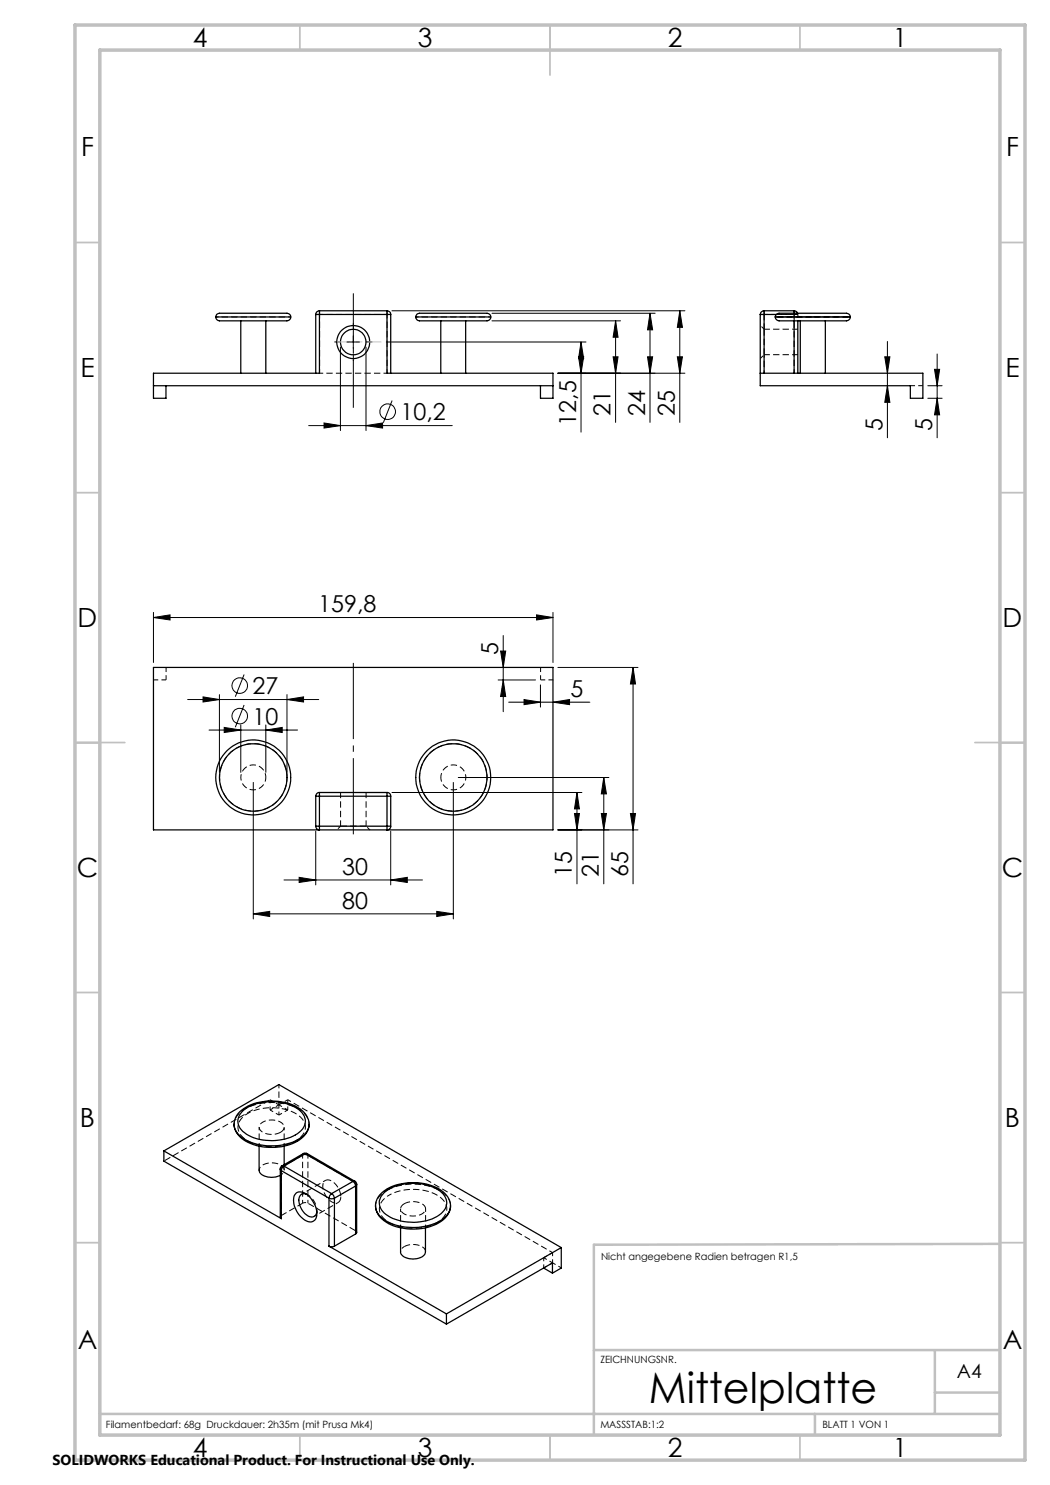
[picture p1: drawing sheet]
<svg xmlns="http://www.w3.org/2000/svg" width="210mm" height="297mm" viewBox="0 0 210 297" stroke-linecap="round" stroke-linejoin="round" font-family="sans-serif">
<g fill="none" stroke="#000" stroke-width=".2" stroke-dasharray="1.3 .6" stroke-dashoffset=".4" stroke-linecap="butt">
<path d="M63.9 62.9h-.7M63.9 62.9v-.8M77.4 62.9v-.8M78.2 62.9h-.8M152.8 62.9h-.7M152.8 62.1v.8M158.8 62.9h.8M158.8 62.1v.8M159.6 62.9h-.8M53.2 155.5a2.5 2.5 0 0 0-3.7-2.3 2.5 2.5 0 0 0-.3 4.3 2.5 2.5 0 0 0 3.9-1.6l.1-.4M57.4 155.5a6.7 6.7 0 0 1-9.9 5.9 6.7 6.7 0 0 1-.6-11.5 6.7 6.7 0 0 1 10.5 4.9v.7M83.9 155.5a6.8 6.8 0 0 1 10-6 6.8 6.8 0 0 1 .5 11.6 6.8 6.8 0 0 1-10.5-5v-.6"/>
<path d="M88.2 155.5a2.5 2.5 0 0 0 3.6 2.2 2.5 2.5 0 0 0 .3-4.2 2.5 2.5 0 0 0-3.9 1.6v.4M63.4 242.4a3.8 3.8 0 0 0-2.1-3.6"/>
</g>
<path d="M63.9 74.6v-11.7M77.4 62.9v11.7M152.1 71.7l.7-.8M152.8 62.9h6M152.8 65.8l-.7-.7M158.8 62.9v11.7M68.1 165.2l-.7 .8M74 166l-.8-.8M55.8 216.9v4.1M56.8 234v-1.1M110.5 250.5l-52.9-30.5" fill="none" stroke="#000" stroke-width=".2" stroke-dasharray="1.3 .6" stroke-dashoffset=".5" stroke-linecap="butt"/>
<g fill="none" stroke="#000" stroke-width=".2" stroke-dasharray="1.3 .6" stroke-dashoffset=".6" stroke-linecap="butt">
<path d="M63.9 62.9h13.5M77.4 74.6h-13.5M159.6 62.9v1.2M57.6 220l-1.8 1M54 222v-2M54 222l1.8-1M55.8 223v-2M55.8 223l-1.8-1M55.8 221l-1.8-1M55.8 221l1.8 1M56.1 235.1a1.14 1.14 0 0 0 .7-1.3 1.14 1.14 0 0 0-1-1 3.4 3.4 0 0 0-3.8 .8l-.2 .4M57.6 222l-1.8 1"/>
<path d="M57.6 222v-2M60.5 231.1v9.5M61.6 231.1l-.5-.2-.6 .2M71.1 236.6v9.6M56.3 243.1v-9.6M60.5 240.6l.6-.1 .5 .1M61.6 240.6v-9.5M108.7 253.6v-2.1M108.7 253.6l1.8-1M108.7 251.5l1.8-1M110.5 252.6l-1.8-1.1M110.5 252.6l1.8 1"/>
<path d="M110.5 252.6v-2.1"/>
</g>
<path d="M43.2 63.4h15M83.2 63.4h15M59.1 228.2a10.1 10.1 0 0 1-10.5-.7 2.69 2.69 0 0 1 .5-4.5 10 10 0 0 1 11 .4 2.69 2.69 0 0 1-.6 4.5l-.4 .3M77.8 239a10.1 10.1 0 0 1 10.6 .7 2.69 2.69 0 0 1-.6 4.5 10 10 0 0 1-10.9-.4 2.69 2.69 0 0 1 .5-4.5l.4-.3" fill="none" stroke="#000" stroke-width=".2" stroke-dasharray="1.3 .6" stroke-dashoffset=".8" stroke-linecap="butt"/>
<g fill="none" stroke="#000" stroke-width=".25">
<path d="M30.7 77.1h79.9M43.1 63.4a.93 .93 0 0 0 1.3 .8h8.4a20.7 20.7 0 0 0 5-.2l.3-.3v-.3M43.1 63.4a.93 .93 0 0 1 1.3-.8h8.4a20.7 20.7 0 0 1 5 .2l.3 .3v.3M43.1 63.4h15M48.2 64.2v10.4M53.2 64.2v10.4M63.1 62.9h.8M63.1 62.9v11.7M63.9 62.2v.7M63.9 62.2a.72 .72 0 0 0-.8 .7M63.9 62.9v11.7h-33.2v5.1h2.5v-2.6M63.9 62.9h13.5"/>
<path d="M63.9 62.2h13.5M77.4 62.2v.7M77.4 62.9h.7M77.4 62.2a.72 .72 0 0 1 .7 .7M77.4 62.9v11.7h33.2v5.1h-2.5v-2.6M78.1 62.9v11.7M83.1 63.4a.93 .93 0 0 1 1.3-.8h8.5a20.7 20.7 0 0 1 4.9 .2l.3 .3v.3M83.1 63.4a.93 .93 0 0 0 1.3 .8h8.5a20.7 20.7 0 0 0 4.9-.2l.3-.3v-.3M83.1 63.4h15M88.2 64.2v10.4M93.1 64.2v10.4M152 62.9h.8"/>
<path d="M152 62.9v14.2h30.1v2.6h2.5v-5.1h-32.6M152.8 62.2v.7M152.8 62.2a.78 .78 0 0 0-.8 .7M152.8 62.9h2.5M152.8 62.2h6M152.8 62.9v11.7M155 63.4a1.02 1.02 0 0 0 1.4 .8h12.7a.83 .83 0 0 0 1-.8M155 63.4a1.03 1.03 0 0 1 1.4-.8h12.7a.83 .83 0 0 1 1 .8M155 63.4h15.1M158.8 62.2l.5 .2 .2 .2M158.8 62.2v.4M158.8 64.2v10.4"/>
<path d="M159.6 64.2v10.4M160.1 64.2v10.4M165.1 64.2v10.4M30.7 133.5h79.9v32.5h-79.9zM63.1 159.2h.8M63.1 159.2v6M63.9 158.5v.7M63.9 158.5a.72 .72 0 0 0-.8 .7M63.9 159.2v6M63.9 158.5h13.5M63.9 159.2h13.5M77.4 159.2h.7"/>
<path d="M77.4 158.5v.7M77.4 158.5a.72 .72 0 0 1 .7 .7M77.4 159.2v6M78.1 159.2v6M63.1 165.2h.8M63.1 165.2a.67 .67 0 0 0 .8 .7v-.7M63.9 165.2h13.5M77.4 165.2h.7M77.4 165.2v.7a.55 .55 0 0 0 .6-.1 .55 .55 0 0 0 .1-.6M32.8 230.2v2l56.5 32.6M32.8 230.2l23.5 13.5M32.8 230.2l23-13.3 56.5 32.6"/>
<path d="M46.8 224.9a4.2 4.2 0 0 1 2.9-3.7 11.3 11.3 0 0 1 10.4 .6 3.8 3.8 0 0 1 1.7 3.1M46.8 224.9a4.6 4.6 0 0 0 3.4 3.8 10.8 10.8 0 0 0 10.3-1.2l.9-1.1 .3-.8 .1-.7M46.8 224.9a3.8 3.8 0 0 0 2.4 3.1 11.6 11.6 0 0 0 10.9-.4 3.5 3.5 0 0 0 1.7-2.7M48.4 222.4a9.6 9.6 0 0 1 8.9-1.7 4.8 4.8 0 0 1 3.8 3.2 3.4 3.4 0 0 1-2.5 3.3 10.1 10.1 0 0 1-10.1-.9 2.59 2.59 0 0 1-.1-3.9zM51.8 229.2v4.8a1.76 1.76 0 0 0 1.8 1.4h1.5l1-.3M56.1 233.8v9.7l.2 .2M56.1 233.8l.2 .3M56.3 234.1v9.6M56.3 234.1l9.5 5.5M56.4 233.2l-.3 .3v.3M56.4 233.2h.4M56.8 233.2l-.4 .4-.1 .5"/>
<path d="M56.8 233.2l9.5 5.5M56.8 229.2v3.7M59.2 238.6a2.28 2.28 0 0 1 2.9 1 4 4 0 0 1 .9 4.3 1.86 1.86 0 0 1-2.7-.5 4.4 4.4 0 0 1-1.4-4.3zM60.7 230.7h.7M60.7 230.7h.3M60.7 230.7l-4.3 2.5M61 230.7l-4.2 2.5M61 230.7l9.6 5.6M61.3 238.9a1.07 1.07 0 0 0-1.1 0 1.07 1.07 0 0 0-.4 1.1 3.6 3.6 0 0 0 2.6 3.4l.6-.3 .4-.7M61.4 230.7h-.4M61.4 230.7l9.5 5.6M65.8 239.6l.5 .2 .6-.2"/>
<path d="M65.8 239.6v9.6M66.3 238.7l-.3 .4-.2 .5M66.3 238.7l.4 .4 .2 .5M66.9 239.6v9.6M70.6 236.3l.3 .2 .2 .7M70.6 236.3l-4.3 2.4M70.9 236.3l.3 .1 .1 .5M70.9 236.3h-.3M71.1 237.2l-4.2 2.4M71.1 237.2v9.6M71.3 236.9v9.7l-.2 .2M71.3 236.9l-.2 .3"/>
<path d="M76 238.9a9.8 9.8 0 0 1 9-2.2 6.3 6.3 0 0 1 4.9 3.4 3.5 3.5 0 0 1-1.7 4.2 11 11 0 0 1-11.3-.1 3.4 3.4 0 0 1-.9-5.3zM76.7 238.7a9.6 9.6 0 0 1 8.8-1.6 4.6 4.6 0 0 1 3.8 3.2 3.4 3.4 0 0 1-2.4 3.3 10.1 10.1 0 0 1-10.1-1 2.59 2.59 0 0 1-.1-3.9zM65.8 249.2l.5 .2 .6-.2M65.8 249.2l23.5 13.6M71.1 246.8l-4.2 2.4M75.1 241.2a3.8 3.8 0 0 0 2.4 3.2 11.6 11.6 0 0 0 10.9-.5 3.5 3.5 0 0 0 1.7-2.7M80.1 245.6v4.8a2.14 2.14 0 0 0 2.5 1.4 2.15 2.15 0 0 0 2.5-1.4v-4.8M108.7 253.6h.1M108.7 253.6l1.8 1M110.5 254.6v-2l-21.2 12.2M112.3 249.5l-23 13.3M112.3 249.5v4.1l-1.8 1"/>
<path d="M89.3 262.8v2"/>
<circle cx="70.6" cy="68.4" r="2.56"/>
<circle cx="70.7" cy="68.4" r="3.3"/>
<circle cx="50.6" cy="155.5" r="7.5"/>
<circle cx="50.7" cy="155.5" r="6.7"/>
<circle cx="90.6" cy="155.5" r="6.7"/>
<circle cx="90.6" cy="155.5" r="7.5"/>
</g>
<path d="M182.1 77.1h2.5M33.2 133.5v2.5M33.2 136h-2.5M108.1 136v-2.5M110.6 136h-2.5" fill="none" stroke="#000" stroke-width=".2" stroke-dasharray="1.3 .6" stroke-dashoffset=".3" stroke-linecap="butt"/>
<g fill="none" stroke="#000" stroke-width=".2" stroke-dasharray="1.3 .6" stroke-linecap="butt">
<path d="M152.8 70.9v-5.1M158.8 62.9v-.3M159.6 62.9l-.1-.3M73.2 165.2h-5.1M56.3 233.5l-.2 .3M56.4 233.2l-.1 .3M60.7 230.7l-.2 .4M61.6 231.1l-.2-.4M61.6 239l-.5-.3M71.1 236.6l-.1-.4M71.3 236.9l-.2-.3M56.1 243.4l.2-.3"/>
<path d="M63.4 242.7v-.6M71.1 246.2l.2 .3M75.1 241.1v-.1M85.1 250.3a2.2 2.2 0 0 0-2.5-1.4l-1.1 .2-.6 .2"/>
</g>
<path d="M162.6 63.4h-7.5h15h-7.5M61.6 231.1l9.5 5.5M68.2 239.3a3.6 3.6 0 0 0-2.7-3.3 1.21 1.21 0 0 0-.9 1.6 3.5 3.5 0 0 0 2.6 3l.4-.1 .4-.3 .2-.9M77.3 238.1a11.2 11.2 0 0 1 11.7 .8l.8 1 .3 1.1M71.1 246.2l-9.5-5.6" fill="none" stroke="#000" stroke-width=".2" stroke-dasharray="1.3 .6" stroke-dashoffset="-.1" stroke-linecap="butt"/>
<path d="M152.8 70.9h6.8M152.8 65.8v-2.9M158.8 64.1v-1.2h-3.5M159.6 65.8h-6.8M68.1 158.5v6.7M73.2 165.2v-6.7M56.1 226.5a1.13 1.13 0 0 0 .7-1.3 1.13 1.13 0 0 0-1-.9 3.4 3.4 0 0 0-3.8 .7 1.18 1.18 0 0 0 .9 1.6 4 4 0 0 0 3.2-.1M56.3 233.5l4.2-2.4M60.5 240.6l-4.2 2.5M80.9 240.7a1.13 1.13 0 0 0-.8 1.3 1.13 1.13 0 0 0 1.1 .9 3.4 3.4 0 0 0 3.8-.7 1.18 1.18 0 0 0-.9-1.6 4 4 0 0 0-3.2 .1" fill="none" stroke="#000" stroke-width=".2" stroke-dasharray="1.3 .6" stroke-dashoffset=".1" stroke-linecap="butt"/>
<path d="M152.8 74.6v-3.7M155.1 63.4h7.5M162.6 63.4h7.5M46.8 224.8a4.2 4.2 0 0 1 3.3-3.5 11.2 11.2 0 0 1 10.6 1.2l.8 1.1 .3 1.3M51.8 225.4v3.8M56.8 229.2v-3.8M65.1 236.1l-4.8 2.7M62.9 243.3l4.7-2.8M75.1 240.9a3.7 3.7 0 0 1 2.2-2.8M80.1 241.8v3.7M80.9 249.3l-.7 .6-.1 .4M85.1 245.5v-3.7" fill="none" stroke="#000" stroke-width=".2" stroke-dasharray="1.3 .6" stroke-dashoffset=".7" stroke-linecap="butt"/>
<path d="M54 220l-21.2 12.2" fill="none" stroke="#000" stroke-width=".2" stroke-dasharray="1.3 .6" stroke-dashoffset="-.2" stroke-linecap="butt"/>
<g fill="none" stroke="#000" stroke-width=".2">
<path d="M68.1 69.4v16.7M69.4 68.4h2.5M70.7 67.2v2.5M73.2 69.4v16.7M77.3 68.4h39.9M78.4 62.2h58.6M98.4 64.2h25.7M98.4 62.6h32.6M111.6 74.6h25.4M115.7 71.4h1l-.5 3.2zM116.2 68.4l.5 3.3h-1zM116.2 68.4v18"/>
<path d="M122.6 71.4h1l-.5 3.2zM123.1 64.2l.5 3.2h-1zM123.1 64.2v20.3M129.5 71.4h1l-.5 3.2zM130 62.6l.5 3.4h-1zM130 62.6v21.9M135.5 71.4h1l-.5 3.2zM136 62.2l.5 3.3h-1zM136 62.2v22.3M177 71.4h1l-.5 3.2zM177.5 77.1l.5 3.4h-1zM177.5 68.3v19.3"/>
<path d="M185.6 79.7h2.8M185.6 77.1h2.8M186.9 73.9h1l-.5 3.2zM187.4 79.7l.5 3.3h-1zM187.4 70.8v16.8M61.7 85.1h28.8M64.8 84.6l3.3 .5-3.3 .5zM73.2 85.1l3.3-.5v1zM78.4 80.1l-1.7 4.5M30.7 123.5l3.3-.5v1zM30.7 122.5v10M30.7 123.5h79.9"/>
<path d="M37.5 139.9h26.2M40.6 139.4l3.3 .5-3.3 .5zM43.9 138.9v15.6M48.8 134.9l-1.7 4.4M57.4 139.9l3.3-.5v1zM57.4 138.9v15.6M99.6 136h7.5M100.1 130.2h1l-.5 3.3zM100.6 136l.5 3.3h-1zM100.6 127.1v15.2M104.8 139.9l3.3 .5-3.3 .5zM107.3 123l3.3 .5-3.3 .5z"/>
<path d="M108.1 137v4.4M110.6 122.5v10M111.6 133.5h16M126.6 133.5l.5 3.3h-1zM126.6 133.5v43.3M41.8 146h17.7M44.8 145.5l3.4 .5-3.4 .5zM48.2 145v9.5M48.8 141l-1.7 4.4M50.7 156.5v27.3M53.2 146l3.2-.5v1zM53.2 145v9.5"/>
<path d="M78.4 158.5h38M90.7 156.5v27.3M91.7 155.5h30.1M101.7 140.4h16.3M110.6 140.4l3.3-.5v1zM115.4 158.5l.5 3.3h-1zM115.4 158.5v18.3M120.8 155.5l.5 3.3h-1zM120.8 155.5v21.3M56.8 176h27.7M59.8 175.5l3.3 .5-3.3 .5zM63.1 166.3v10.7"/>
<path d="M78.1 176l3.4-.5v1zM78.1 166.3v10.7M111.6 166h16M114.9 162.7h1l-.5 3.3zM120.3 162.7h1l-.5 3.3zM126.1 162.7h1l-.5 3.3zM50.7 182.8l3.2-.5v1zM50.7 182.8h40M87.3 182.3l3.4 .5-3.4 .5z"/>
<circle cx="77.5" cy="82.3" r="1.55"/>
<circle cx="47.9" cy="137.1" r="1.56"/>
<circle cx="47.9" cy="143.2" r="1.55"/>
</g>
<path d="M70.7 168v-36.5" fill="none" stroke="#000" stroke-width=".2" stroke-dasharray="15.2 1.3 1.3 1.3" stroke-dashoffset="-1.1" stroke-linecap="butt"/>
<path d="M70.7 58.7v22.9" fill="none" stroke="#000" stroke-width=".2" stroke-dasharray="15.2 1.3 1.3 1.3" stroke-dashoffset="5.7" stroke-linecap="butt"/>
<path d="M68.2 68.4h-1.3M70.7 65.9v-1.3M70.7 70.9v1.3M73.2 68.4h1.3" fill="none" stroke="#000" stroke-width=".2" stroke-dasharray="15.2 1.3 1.3 1.3" stroke-linecap="butt"/>
<path d="M67.4 68.4h8.9" fill="none" stroke="#c0c0c0" stroke-width=".2" stroke-dasharray="15.2 1.3 1.3 1.3" stroke-dashoffset="12.7" stroke-linecap="butt"/>
<g fill="none" stroke="#c0c0c0" stroke-width=".35">
<path d="M60 5v5M110 5v10M160 5v5M15 48.5h5M200 48.5h5M15 98.5h5M200 98.5h5M15 148.5h10M195 148.5h10M15 198.5h5M200 198.5h5M15 248.5h5"/>
<path d="M200 248.5h5M60 287v5M110 287v5M160 287v5"/>
</g>
<path d="M20 231.8v55.2M200 248.8l-81.2 .2v38M118.8 270h81.2M187 270v12.8M187 278.5h13M20 282.8h180M163 282.8v4.2" fill="none" stroke="#c0c0c0" stroke-width=".5"/>
<path d="M15 5h190v287h-190zM20 10h180v277h-180z" fill="none" stroke="#c0c0c0" stroke-width=".7"/>
<g fill="#000">
<path d="M116.2 68.4l.5 3.3h-1zM115.7 71.4h1l-.5 3.2z"/>
<path d="M122.6 71.4h1l-.5 3.2zM123.1 64.2l.5 3.2h-1zM129.5 71.4h1l-.5 3.2zM130 62.6l.5 3.4h-1zM177.5 77.1l.5 3.4h-1zM177 71.4h1l-.5 3.2zM187.4 79.7l.5 3.3h-1zM186.9 73.9h1l-.5 3.2z"/>
<path d="M135.5 71.4h1l-.5 3.2zM136 62.2l.5 3.3h-1z"/>
<path d="M64.8 84.6l3.3 .5-3.3 .5zM73.2 85.1l3.3-.5v1zM40.6 139.4l3.3 .5-3.3 .5zM57.4 139.9l3.3-.5v1zM44.8 145.5l3.4 .5-3.4 .5zM53.2 146l3.2-.5v1z"/>
<path d="M107.3 123l3.3 .5-3.3 .5zM30.7 123.5l3.3-.5v1z"/>
<path d="M110.6 140.4l3.3-.5v1zM104.8 139.9l3.3 .5-3.3 .5z"/>
<path d="M59.8 175.5l3.3 .5-3.3 .5zM78.1 176l3.4-.5v1z"/>
<path d="M114.9 162.7h1l-.5 3.3zM115.4 158.5l.5 3.3h-1zM120.3 162.7h1l-.5 3.3zM120.8 155.5l.5 3.3h-1z"/>
<path d="M126.1 162.7h1l-.5 3.3zM126.6 133.5l.5 3.3h-1zM100.6 136l.5 3.3h-1zM100.1 130.2h1l-.5 3.3z"/>
<path d="M50.7 182.8l3.2-.5v1zM87.3 182.3l3.4 .5-3.4 .5z"/>
</g>
<text font-size="8.5" x="129.8" y="280.6">Mittelplatte</text>
<g font-size="5.3">
<text x="38.5" y="9.5">4</text>
<text x="83.5" y="9.5">3</text>
<text x="133.5" y="9.5">2</text>
<text x="178.5" y="9.5">1</text>
<text x="16.2" y="31.2">F</text>
<text x="201.2" y="31.2">F</text>
<text x="16.1" y="75.5">E</text>
<text x="201.1" y="75.5">E</text>
<text x="15.5" y="125.5">D</text>
<text x="200.5" y="125.5">D</text>
<text x="15.4" y="175.5">C</text>
<text x="200.4" y="175.5">C</text>
<text x="16" y="225.5">B</text>
<text x="201" y="225.5">B</text>
<text x="15.5" y="269.7">A</text>
<text x="200.5" y="269.7">A</text>
<text x="38.5" y="291.5">4</text>
<text x="83.5" y="291.5">3</text>
<text x="133.5" y="291.5">2</text>
<text x="178.5" y="291.5">1</text>
</g>
<g font-size="4.7">
<text x="122.1" y="83.2" transform="rotate(-90 122.1 83.2)">21</text>
<text x="129" y="83.2" transform="rotate(-90 129 83.2)">24</text>
<text x="135" y="83.2" transform="rotate(-90 135 83.2)">25</text>
<text x="80.1" y="84">10,2</text>
<text x="115.2" y="85.1" transform="rotate(-90 115.2 85.1)">12,5</text>
<text x="176.5" y="86.3" transform="rotate(-90 176.5 86.3)">5</text>
<text x="186.4" y="86.3" transform="rotate(-90 186.4 86.3)">5</text>
<text x="63.6" y="122.5">159,8</text>
<text x="99.6" y="131" transform="rotate(-90 99.6 131)">5</text>
<text x="50.5" y="138.8">27</text>
<text x="114.1" y="139.4">5</text>
<text x="50.5" y="144.9">10</text>
<text x="68.4" y="175">30</text>
<text x="114.4" y="175.5" transform="rotate(-90 114.4 175.5)">15</text>
<text x="119.8" y="175.5" transform="rotate(-90 119.8 175.5)">21</text>
<text x="125.6" y="175.5" transform="rotate(-90 125.6 175.5)">65</text>
<text x="68.4" y="181.8">80</text>
</g>
<text font-size="3.9" x="191.4" y="275.6">A4</text>
<text font-size="2.9" x="10.5" y="292.9">SOLIDWORKS Educational Product. For Instructional Use Only.</text>
<g font-size="2">
<text x="120.2" y="251.9">Nicht angegebene Radien betragen R1,5</text>
<text x="120.1" y="272.5">ZEICHNUNGSNR.</text>
<text x="21.2" y="285.7">Filamentbedarf: 68g Druckdauer: 2h35m (mit Prusa Mk4)</text>
<text x="120.1" y="285.6">MASSSTAB:1:2</text>
<text x="164.5" y="285.6">BLATT 1 VON 1</text>
</g>
</svg>
